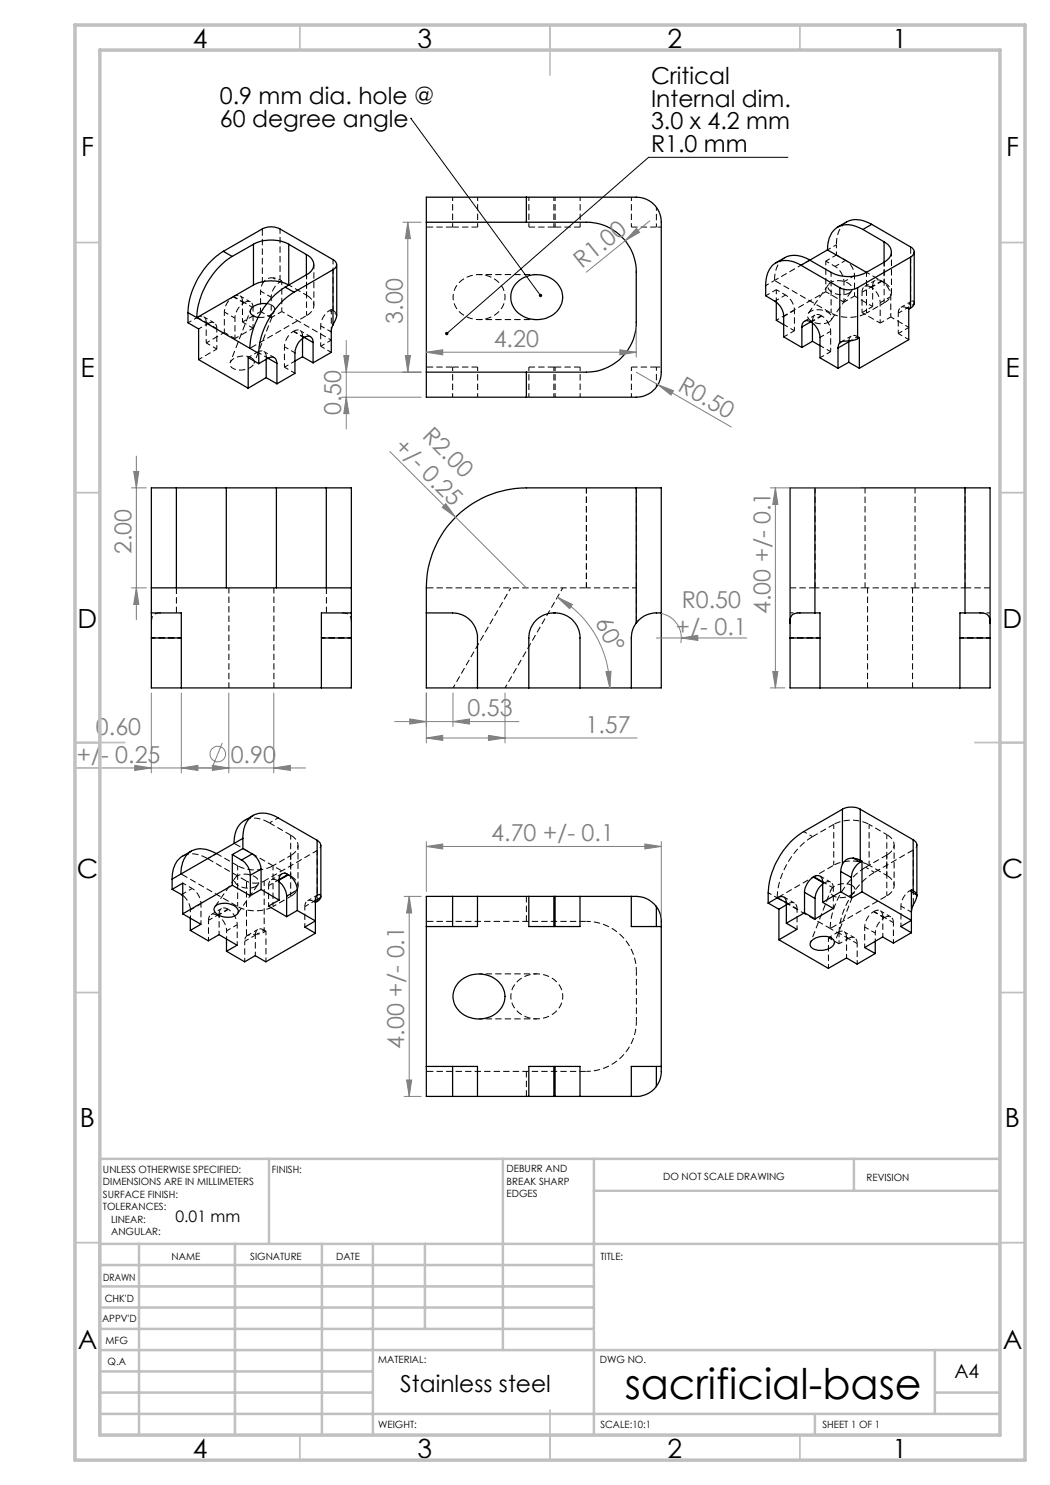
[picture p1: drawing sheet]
<svg xmlns="http://www.w3.org/2000/svg" width="210mm" height="297mm" viewBox="0 0 210 297" stroke-linecap="round" stroke-linejoin="round" font-family="sans-serif">
<!-- layer: Layer 1 -->
<g fill="none" stroke="#000" stroke-width=".2" stroke-dasharray="1.3 .6" stroke-dashoffset=".2" stroke-linecap="butt">
<path d="M169.9 58.6a3.4 3.4 0 0 1-4.2-.9 1.26 1.26 0 0 1 1.4-1.5 3 3 0 0 1 3.3 1.4 .98 .98 0 0 1-.5 1M50.3 71.5a1.07 1.07 0 0 1 .5 1.2 1.07 1.07 0 0 1-.8 .9 3.2 3.2 0 0 1-3.9-.4 1.45 1.45 0 0 1 1.3-1.8l1.4-.2 1.5 .3M165.8 64.4a3.4 3.4 0 0 1-4.2-.9 1.26 1.26 0 0 1 1.4-1.5 3 3 0 0 1 3.4 1.4 .98 .98 0 0 1-.6 1M117.3 97.6v20M163 97.6v20M183 97.6v20M45.8 117.6v20M117.3 117.6v-20M127.3 117.6v-20M173 117.6v-20M173.5 117.6v20M193 117.6v-20"/>
<path d="M54.8 137.6v-20M182.5 137.6v-20M51.2 177.3a1.07 1.07 0 0 0 .5-1.1 1.07 1.07 0 0 0-.8-.9 3.2 3.2 0 0 0-3.9 .4 1.45 1.45 0 0 0 1.3 1.7l1.4 .2 1.5-.3M63.4 170.1l-10.6 6.1M155.4 179.6l10.6 6.1M170.4 177.1a3.4 3.4 0 0 0-4.2 .9 1.26 1.26 0 0 0 1.4 1.5 3 3 0 0 0 3.4-1.5 .98 .98 0 0 0-.6-.9"/>
</g>
<g fill="none" stroke="#000" stroke-width=".2" stroke-dasharray="1.3 .6" stroke-dashoffset=".4" stroke-linecap="butt">
<path d="M46.7 59.3l2.1 1.2M52.1 58.2l2.1 1.2M56.4 56.2v6.1M61.3 55v8.1M153.1 59.2l2.2-1.3M154.9 56.1l7.1-4.1M155.3 57.9v2.5M157.1 59l-2.1 1.2M165.2 52.2v6.1M165.2 52.2l2.1-1.2M166.2 54.5v8.1M168.8 56.4l2.1-1.3"/>
<path d="M169.1 52.1l-2.1 1.2M170.9 59.2l3.6 2.1M170.9 59.2l-2.1 1.2M174.2 57.4l2.1-1.2M174.5 57.2l-2.1 1.2M175 56.1l-2.1 1.2M176.4 56.2l-2.1 1.3M176.8 52.4v8.2M178.3 58.5v-8.1M39.5 63.5l2.1 1.2M41.2 68.6l3.7-2.1M41.2 68.6l2.2 1.2"/>
<path d="M42.8 64.6l-2.1-1.2M43.4 69.8l-3.7 2.1M43.4 65.7l-2.2-1.2M44.9 62.4l2.1 1.2M47 67.7l-2.1-1.2M48.5 64.4l3.6-2.1M48.5 64.4l2.1 1.2M48.8 60.6l-2.2-1.3M50.1 60.4l-2.1-1.2M50.6 65.6l-3.6 2.1M50.6 61.5l-2.1-1.2M51.5 70.4l2.1 1.2"/>
<path d="M54.2 63.5l-2.1-1.2M54.9 71.5l-2.2-1.2M56.4 62.3l-2.2 1.2M56.9 69.3l2.1 1.3M56.9 73.4l2.1-1.2M58.7 66.2l2.2 1.3M59 74.7l-2.1-1.3M60.8 67.5l-2.1-1.2M62.1 67.3l-2.1-1.2M62.8 61.1v-8.2M64.1 65.2l2.2 1.2M64.1 69.2l2.2-1.2"/>
<path d="M66.3 70.5l-2.2-1.3M156.8 63.3l2.1-1.2M156.8 64.9l2.1 1.2M158.9 66.1l-2.1 1.3M162.2 64.4l2.1-1.3M163 63l-2.1 1.2M164 67.5l2.1-1.3M164 69.1l2.1 1.2M164.4 63.2l-2.2 1.2M166.1 70.3l-2.1 1.3M168.8 60.4l-3.6-2.1M170.3 67.2l-2.1 1.2"/>
<path d="M171.5 67.3a1.05 1.05 0 0 0-1.1-.1 1.05 1.05 0 0 0-.6 1M172.4 62.5l2.1-1.2M173.3 62.6v-8.1M176 64.6l-3.6-2.1M176 60.5l2.2-1.2M178.2 63.4l3.6 2.1M178.2 63.4l-2.2 1.2M179.7 66.7l2.1-1.2M181.8 67.9l-2.1-1.2M181.8 61.4l-2.1 1.2M182.3 60.3l-2.1 1.2M117.3 117.6h10"/>
<path d="M163 117.6h10M183 117.6h10M183 117.6h-10M127.3 124.6l.5-.6M53.7 177.1l2.1-1.2M54.6 173.2v8.1M56.4 174.8l-2.2 1.2M58.1 179.3v-8.2M58.1 167v8.2M59.6 177.2v-8.1M63.6 178.9l-2.1 1.3M164.5 176.4l2.2 1.2"/>
<path d="M166.1 176.4l-2.1-1.2M166.8 164.9v8.1M173.8 173v-8.1M177.4 179.2v-8.2M177.4 166.9v8.2M178.8 177.1v-8.1M40.2 180.8l-2.1 1.2M41.7 184.1l2.1-1.3M43.6 183.1l2.1-1.2M44.3 181.7l-2.1 1.2M45.6 181.8l-2.1 1.3M47.4 184.9l-2.1 1.3"/>
<path d="M47.5 181.3v-8.1M48.9 188.3l2.2-1.3M51.6 185.9l-2.1 1.2M53.2 186.2v6.1M61 181.3l2.1-1.2M117.3 184.3a10 10 0 0 1 10 10M157.3 180.5l2.1 1.3M158.9 180.6l-2.1-1.2M165.7 187.5v6.2M165.7 187.5l2.1 1.3M169.3 187.5l2.1 1.2M169.7 187.7l-2.2-1.2"/>
<path d="M170.9 187.6l-2.1-1.3M174.7 182.3l2.1 1.3M175.1 186.6l-2.2-1.2M176.6 183.3l2.1 1.2M176.9 183.5l-2.1-1.2M178.2 183.4l-2.2-1.2M182.3 182.4l-2.1-1.2M127.3 204.3a10 10 0 0 1-10 10M127.3 204.3v-10"/>
</g>
<g fill="none" stroke="#000" stroke-width=".2" stroke-dasharray="1.3 .6" stroke-dashoffset="-.1" stroke-linecap="butt">
<path d="M52.5 45.8v11M90.5 45.4h-5.2M154.9 56.1a5 5 0 0 1 2.1-4.6M165.7 56.9l-4 5.8M167.3 49a5 5 0 0 1 2.1-4.6M182.1 49.4v11M61.3 63.1a2.15 2.15 0 0 0 1.5-2 2.15 2.15 0 0 0-1.5-2.1M85.3 73.4h5.2M166.2 64l4.1-5.8M176.8 60.6a2.15 2.15 0 0 0 1.5-2.1 2.15 2.15 0 0 0-1.5-2M117.3 117.6h-32M32.3 122.6a1.63 1.63 0 0 0-2 2"/>
<path d="M70.3 124.6a1.63 1.63 0 0 0-2-2M36.5 171.2a5 5 0 0 1 5 .5M47.1 175.6l-4.1 5.8M48.9 164.1a5 5 0 0 1 5 .5M49.3 176.2v11M58.1 171.1a2.15 2.15 0 0 0 1.5-2 2.15 2.15 0 0 0-1.5-2.1M58.1 175.2a2.15 2.15 0 0 1 1.5 2 2.15 2.15 0 0 1-1.5 2.1M177.4 171a2.15 2.15 0 0 0 1.4-2 2.15 2.15 0 0 0-1.4-2.1M177.4 175.1a2.15 2.15 0 0 1 1.4 2 2.15 2.15 0 0 1-1.4 2.1M182.7 170v11M38.1 182l-.5-1.6-1-1.3M47.5 182.7l4.1-5.8"/>
<path d="M117.3 184.3h-32M85.3 214.3h32"/>
</g>
<g fill="none" stroke="#000" stroke-width=".2" stroke-dasharray="1.3 .6" stroke-dashoffset=".5" stroke-linecap="butt">
<path d="M90.5 39.4v6M105.8 39.4v6M111 39.4v6M126.3 39.4v6M52.1 58.2v4.1M54.2 59.4v4.1M57.8 57l3.5 2M61.3 59v-4M95.5 45.4v-6M110.8 45.4v-6M116 45.4v-6M131.3 45.4v-4"/>
<path d="M132.3 45.4h-1M155.3 57.9l1.8 1.1M167 53.3l-1.8-1.1M167.3 51l1.8 1.1M168.8 56.4v4M170.9 55.1v4.1M172.4 58.4v4.1M173.3 54.5l3.5 2M174.5 57.2v4.1M176.8 56.5v-4.1M178.2 59.3v4.1M37.6 64.6l1.9-1.1"/>
<path d="M41.2 64.5v4.1M41.6 64.7l-1.9 1.1M43.4 65.7v4.1M44.9 62.4v4.1M47 63.6v4.1M48.5 60.3v4.1M49.6 71.5l1.9-1.1M50.6 61.5v4.1M53.4 60.7l.9 .3M56.9 69.3v4.1M64.1 65.2v4M90.5 73.4v6"/>
<path d="M95.5 79.4v-6M105.8 73.4v6M110.8 79.4v-6M111 73.4v6M116 79.4v-6M126.3 73.4v6M131.3 73.4h1M131.3 77.4v-4M158.9 62.1v4M166.1 66.2v4.1M176 60.5v4.1M176.8 60.6l-3.5 2"/>
<path d="M179.7 62.6v4.1M182.9 60.6l-.2-.4-.6 .2M102.2 117.6l-11.6 20M30.3 127.6h6M36.3 127.6h-6M64.3 127.6h6M70.3 127.6h-6M101 137.6l11.6-20M158 127.6h6M164 127.6h-6M192 127.6h6M198 127.6h-6"/>
<path d="M36.6 178.8l1.8-1.1M38.4 177.7l-1.8-1.1M53.7 177.1v4.1M54.6 173.2l3.5-2.1M166.7 177.6v4.1M177.4 166.9l-3.6-2M177.4 175.1l-3.6-2.1M40.2 180.8v4M41.7 184.1v4.1M43.8 182.8v4.1M47.4 184.9v4.1M48.9 188.3v4"/>
<path d="M51.1 187v4.1M51.4 186.8a3.5 3.5 0 0 0-2.1 .4M54.6 181.3l3.5-2M61 181.3v4.1M159.4 181.8v4.1M167.5 186.5l-1.8 1M167.8 188.8l1.9-1.1M169.3 187.5v4.1M171.4 188.7v4.1M172.9 185.4v4.1M176.6 183.3v4.1M178.7 184.5v4.1"/>
<path d="M180.2 181.2v4.1"/>
</g>
<g fill="none" stroke="#000" stroke-width=".2" stroke-dasharray="1.3 .6" stroke-linecap="butt">
<path d="M46.6 59.3h.1M56 56l.4 .2M56.4 56.2l-.4 .2M90.5 45.4h5M105.8 45.4h5M111 45.4h5M111 45.4h-.2M126.3 45.4h5M174.3 57.5l-.1-.1M176.3 56.2h.1M48.8 60.5v.1M53.3 71.4v.4"/>
<path d="M53.6 71.6l-.3-.2M54.3 61a1.07 1.07 0 0 1 .6 1.1 1.07 1.07 0 0 1-.9 .9l-1 .4-1.4 .1M58.7 66.3v-.1M60.5 67.3v.4M60.9 67.5l-.4-.2M65.9 62.1l.4-.2M66.6 62.1l-.3-.2M67.3 63.1v-.2M95.5 73.4h-5M110.8 73.4h-5M110.8 73.4h.2M116 73.4h-5"/>
<path d="M131.3 73.4h-5M162.5 64.2v.4M162.5 64.2l-.3 .2M164.3 63.1l.1 .1M171.5 67.3l.4 .2M181.8 61.8l-.4-.2M181.8 61.4v.4M65.3 117.6v5M127.3 117.6v7M158 117.6h5M193 117.6h5M35.3 122.6v-5"/>
<path d="M49.3 176.2l-7.8-4.5M55.5 176.1l.1 .1M55.6 176.2l.2-.2M55.8 176.3l-.2-.1M55.8 175.9l-.3 .2M155.4 179.6a15.6 15.6 0 0 1 7.1-12.3M164.5 176.5l.3 .1M164.8 176.6l-.3 .2M164.8 176.6h.1M164.9 176.6l-.4-.2M173.1 173.5a15.6 15.6 0 0 0-7.1 12.2M182 178.1l.3 .3"/>
<path d="M182.3 177.9l-.3 .2M182.7 170l-7.8 4.5M43.5 183.1h.1M45.7 181.9l-.1-.1M52.8 186.4l.4-.2M53.2 186.2l-.4-.2M62.7 180.3l.4 .2M63.1 180.1l-.4 .2M105.3 184.3v-5M157.3 181l.3-.2M157.6 180.8l-.3-.3M167.8 186.7a15.6 15.6 0 0 1 7.1-12.2"/>
<path d="M174.8 182.3h-.1M176.8 183.6l.1-.1M105.3 219.3v-5"/>
</g>
<g fill="none" stroke="#000" stroke-width=".25">
<path d="M105.3 39.4h21.9a5 5 0 0 1 5.1 5v30a5 5 0 0 1-5.1 5h-21.9M105.3 39.4h-20v40h20M105.3 39.4v5M44.7 50.3l7.9-4.6 1-.3h1.3l.9 .3 10.8 6.2a1.07 1.07 0 0 1 .7 1 1.07 1.07 0 0 1-.7 1M44.7 50.3a15.7 15.7 0 0 0-7.1 12.2M44.7 50.3l1.7 1M46.4 51.3a15.7 15.7 0 0 0-7 12.2M50.7 48.9a7.8 7.8 0 0 1 7 0M50.7 48.9l-4.3 2.4M50.7 57l-11.3 6.5M50.7 48.9v8.1M57 57.4a15.5 15.5 0 0 0-7 12.3"/>
<path d="M57 57.4l1.8 1.1M57.7 48.9v8.1a7.8 7.8 0 0 0-7 0M57.7 48.9l3.6 2M58.8 58.5a15.5 15.5 0 0 0-7 12.2M61.3 50.9a2.13 2.13 0 0 1 1.5 2 2.13 2.13 0 0 1-1.5 2.1M61.3 55l-4.3 2.4M61.3 50.9v4.1M66.6 53.9l-7.8 4.6M66.6 53.9v11.1M67.3 52.9v10.2M85.3 44.4h20M103.2 56.7a5.6 5.6 0 0 1 9.1 1.4 4.6 4.6 0 0 1-4.6 5.8 4.8 4.8 0 0 1-5.5-5.1l.2-.9z"/>
<path d="M105.3 44.4h12a10 10 0 0 1 9.9 10v10a10 10 0 0 1-9.9 10h-12M155.2 52.6l1.8-1.1a5 5 0 0 1 5 .5l4.2 2.5a7.8 7.8 0 0 0 7.1 0M160.2 53.1a4.6 4.6 0 0 0-5.8 .1 5.9 5.9 0 0 0-1.3 3.9v2.1l2.3 1.3 .6 .7 .5 1 .2 .9v4.3l3.7 2.1M160.2 53.1l7.8 4.4M165.5 50l-5.3 3.1M165.5 50l7.8 4.5M168 57.5l1.3 .5 1.1-.1 1.1-.4M168 57.5v11.1M171.5 57.5v10.2M172.6 45.9l-.4-.2a4.5 4.5 0 0 0-5.2 .2 5.5 5.5 0 0 0-1.5 4.1M172.6 45.9l4.2 2.5M174.3 44.9l7.8 4.5a1.08 1.08 0 0 1 .7 1 1.08 1.08 0 0 1-.7 1"/>
<path d="M174.3 44.9a5.2 5.2 0 0 0-5-.5l-1.7 1M174.3 44.9l-1.7 1M176.8 48.4a2.17 2.17 0 0 1 1.5 2 2.17 2.17 0 0 1-1.5 2.1M176.8 52.5l-3.5 2M176.8 48.4v4.1M182.1 51.4l-10.6 6.1M182.1 51.4v10.2M182.8 50.4v10.2l-.2 .6-.5 .4M37.6 62.5v2.1l2.1 1.2v6.1l9.9 5.7M37.6 62.5l1.8 1M39.4 63.5l12.4 7.2M51.8 70.7v2"/>
<path d="M51.8 72.7l-2.2-1.2v6.1M53.2 75.5l-3.6 2.1M53.2 71.9v3.6M53.2 75.5l2.2 1.3M53.4 60.7a3.1 3.1 0 0 0-3.3 1.4 1.4 1.4 0 0 0 1.5 1.4M53.6 71.6a1.11 1.11 0 0 1 1.2-.1 1.11 1.11 0 0 1 .6 1.2M53.6 71.6l-1.8 1.1M53.6 71.6l1.8 1.1M55.4 72.7v4.1M60.5 67.7v3.7M60.5 71.4l-1.5 .8M60.5 71.4l2.1 1.2"/>
<path d="M60.9 67.5a1.07 1.07 0 0 1 1.2-.1 1.07 1.07 0 0 1 .5 1.1M60.9 67.5a3.9 3.9 0 0 0-1.9 3.1v4.1l-3.6 2.1M60.9 67.5l1.7 1M62.6 68.5v4.1M66.6 65l-.3 1.1v4.4l-3.7 2.1M67.3 63.1v.4l-.7 1.5M85.3 74.4h20M105.3 74.4v5M155.3 60.4v3.7l1.4 .8M160.4 65.4v4.1M162.1 64.4a4 4 0 0 1 1.9 3.1v4.1l3.6 2.1M162.1 64.4a1.09 1.09 0 0 0-1.2-.1 1.09 1.09 0 0 0-.5 1.1"/>
<path d="M162.1 64.4l-1.7 1M162.5 64.6v3.7M162.5 68.3l1.5 .8M162.5 68.3l-2.1 1.2M167.6 69.6v4.1M168 68.6l-.3 .3-.1 .7M169.8 68.2v4.3M169.8 68.4l-2.2 1.2M169.8 72.5l2.1 1.2M169.8 72.5l-2.2 1.2M171.5 67.7l-1.4 .5a3.8 3.8 0 0 0-2.1 .4M171.5 67.7l.4-.1v6.1"/>
<path d="M182.1 61.6l-.3 .2v6.1l-9.9 5.8M35.3 97.6v20M35.3 97.6h-5v20M35.3 97.6h10M45.3 97.6h10M45.3 97.6v20M55.3 97.6h10M55.3 97.6v20M65.3 97.6h5v20M65.3 97.6v20M127.2 97.6v27M163 97.6h-5v27"/>
<path d="M163 97.6h30M163 97.6v25M193 97.6h5v27M193 97.6v25M30.3 117.6h40M30.3 117.6v5M70.3 117.6v5M91.5 103.1a20 20 0 0 1 13.8-5.5h27v40h-47v-20a20.2 20.2 0 0 1 6.2-14.5zM30.3 122.6v5M30.3 127.6v10h40v-10M30.3 122.6h6v15M30.3 127.6h6"/>
<path d="M64.3 127.6h6M70.3 122.6v5M70.3 122.6h-6v15M85.3 122.6h5.2a5 5 0 0 1 5 5v10M105.8 137.6v-10a5.1 5.1 0 0 1 5.1-5 5.1 5.1 0 0 1 5.1 5v10M127.2 124.6a4.9 4.9 0 0 0-.9 3v10M132.3 122.6h-.4a5.3 5.3 0 0 0-4.7 2M158 124.6v3M158 127.6v10h40v-10M158 127.6h6M163 122.6h-1.6a6.6 6.6 0 0 0-2.9 .3 1.96 1.96 0 0 0-.5 1.7M163 122.6h1v15"/>
<path d="M192 127.6h6M193 122.6h3a1.66 1.66 0 0 1 2 2M193 122.6h-1v15M198 124.6v3M34.4 177.9l2.1-1.3v6.2M34.4 175.8v2.1M34.4 177.9l1.9 1M36.2 174.8l-1.8 1M36.3 178.9l.2 .2M36.5 178.8l-.2 .1M38.3 170.2l-1.8 1a4.9 4.9 0 0 0-2.1 4.6M43.3 170.7a5 5 0 0 0-5.4-.2 5.5 5.5 0 0 0-1.7 4.3"/>
<path d="M43.3 170.7h.1M46.5 177.1l-10 5.7M46.5 177.1l3.6 2M46.5 170.9v6.2M46.5 170.9l1.8 1.1M46.8 168.7l-10.6 6.1M48.3 172l.7 .6 .6 .8 .4 1 .1 .6M48.6 167.7a4.6 4.6 0 0 1 3-5 5.8 5.8 0 0 1 4 .9l7.8 4.5M48.6 169.7l1.8 1.1M48.6 167.7v2M48.6 169.7l-2.1 1.2M48.6 167.7l-1.8 1"/>
<path d="M50.1 175v4.1M50.4 170.8l1.2 1.2 .4 .7 .2 1.1M50.4 170.8l-2.1 1.2M50.7 163.1l-1.8 1a4.9 4.9 0 0 0-2.1 4.6M52.2 177.9l3.6 2.1M52.2 173.8v4.1M52.2 177.9l-2.1 1.2M52.2 173.8l-2.1 1.2M55.8 176.4l.6 .5 .5 .7 .3 .7 .1 .9M55.8 175.9v4.1M57.3 179.2v4.1M57.6 174.9a1.09 1.09 0 0 0-1.3-.1 1.09 1.09 0 0 0-.5 1.1"/>
<path d="M57.6 174.9l.1 .1M57.6 174.9l-1.8 1M57.7 175l1.2 1.2 .4 .9 .1 .9M57.7 175l-1.9 1M59.4 178v4.1M59.4 178l-2.1 1.2M63.4 179.1l-.3 .4v.6M63.4 179.1a.4 .4 0 0 1 .6-.2 .4 .4 0 0 1 .1 .6M63.4 168.1a1.25 1.25 0 0 1 .8 1v10.2M63.4 168.1v11M64.1 179.5l-.3 .6-.7 .4M64.1 179.5l-1 .6"/>
<path d="M90.5 179.3h5M90.5 179.3h-5.2v40h5.2M90.5 179.3v6M95.5 179.3v6h-10.2M95.5 179.3h10.3M105.8 179.3h5M105.8 179.3v6h10.2v-6M110.8 179.3h.2M110.8 179.3v6M111 179.3h5M111 179.3v6M116 179.3h10.3"/>
<path d="M126.3 179.3a6 6 0 0 1 5 2M126.3 179.3v6h6M155.5 179.6a1.06 1.06 0 0 1 1.2-.2 1.06 1.06 0 0 1 .6 1.1M155.5 179.6l-1.9 1M155.5 179.6l1.8 .9M160.9 178.5v4.1M160.9 178.5l2.1 1.2M162.7 175.4l-.7 .6-.5 .6a3.2 3.2 0 0 0-.6 1.9M162.7 175.4l1.8 1.1M162.8 175.4a1.07 1.07 0 0 1 1.2-.2 1.07 1.07 0 0 1 .5 1.2M162.8 175.4h-.1M162.8 175.4l1.7 1"/>
<path d="M163 179.7v4.1M164.5 176.8l-.6 .6-.4 .7-.3 .7-.2 .9M164.5 176.4v4.1M168.1 178.4l-3.6 2.1M168.1 178.4l2.2 1.2M168.1 174.3v4.1M168.1 174.3l2.2 1.2M168.5 161.9l-7.8 4.4a15.7 15.7 0 0 0-7.1 12.3v2M168.5 172.9l-.4 1.4M168.5 161.9a3.9 3.9 0 0 1 3.5 0M168.5 161.9v11M170.3 175.5v4.1"/>
<path d="M170.6 171.6a2.06 2.06 0 0 0-2.1 1.3M170.6 171.6l1.4 .4M170.6 171.6l1.4 .8M172 172.4l-.7 .6-.6 .9-.3 .9-.1 .7M172 172l.4 .3M172 161.9v10.1M172 161.9l10.6 6.1M172.4 178.4l-2.1 1.2M172.4 178.4l9.9 5.7-2.1 1.2 2.1 1.2M172.4 172.3v6.1M172.4 172.3l-.4 .1M182.3 178.4l1 .6"/>
<path d="M182.6 178.1l.5 .4 .2 .5M182.6 168a1.25 1.25 0 0 1 .8 1v10.2M182.6 168v10.1M182.6 178.1l-.3-.1v8.5M183.3 179a4.6 4.6 0 0 1-.7 2.2l-.3 1.3M36.5 182.8l3.7 2.1-2.1 1.2M38.1 186.1l3.6 2.1 2.1-1.3 3.6 2.2-2.1 1.1M38.1 183.6v2.5M43 181.3a3.3 3.3 0 0 1 4.6 .7 1.26 1.26 0 0 1-1.3 1.4 2.95 2.95 0 0 1-3.5-1.5zM45.3 187.8v2.4M55.8 180l-2.1 1.2 3.6 2.1M59.4 182.1l3.7 2.1-2.1 1.2 2.1 1.3"/>
<path d="M59.4 182.1l-2.1 1.2M63.1 180.1v6.6M63.1 186.7l-9.9 5.7-2.2-1.3-2.1 1.3-3.6-2.2M91.7 196.6a5.6 5.6 0 0 1 9.1 1.4 4.5 4.5 0 0 1-4.1 5.7 5 5 0 0 1-6.1-4.6l.3-1.3zM131.3 181.3a4.9 4.9 0 0 1 1 3v30a5.1 5.1 0 0 1-1 3M131.3 181.3v4M153.6 180.6l2.2 1.3M155.8 188l9.9 5.7 3.6-2.1 2.1 1.2 3.6-2.1M155.8 181.9v6.1M157.3 184.6l2.1 1.3-3.6 2.1M157.3 180.5v4.1M157.3 181l-1.5 .9"/>
<path d="M160.9 182.6l-3.6 2M160.9 182.6l2.1 1.2M162.3 188.1a3.6 3.6 0 0 1 4.4-.2 1.21 1.21 0 0 1-.9 1.8 3.1 3.1 0 0 1-3.7-.5 .93 .93 0 0 1 .2-1.1zM164.5 180.5l2.2 1.2-3.7 2.1M175 188.3v2.4M182.3 186.5l-3.6 2.1-2.2-1.2-3.6 2.1 2.1 1.2M85.3 213.3h10.2v6M90.5 219.3h5M90.5 213.3v6M95.5 219.3h10.3M105.8 219.3h5M105.8 219.3v-6h10.2v6"/>
<path d="M110.8 219.3h.2M110.8 213.3v6M111 219.3h5M111 213.3v6M116 219.3h10.3M131.3 217.3a6.1 6.1 0 0 1-5 2M131.3 213.3v4M132.3 213.3h-6v6"/>
</g>
<g fill="none" stroke="#000" stroke-width=".2" stroke-dasharray="1.3 .6" stroke-dashoffset=".6" stroke-linecap="butt">
<path d="M101 59.4a5.1 5.1 0 0 1-6.8 4.3 4.3 4.3 0 0 1-3.6-4.3 4.3 4.3 0 0 1 3.6-4.3 5.2 5.2 0 0 1 6.8 3.9v.4M107.4 54.9h-11.6M153.1 57.1l1.8-1M165.5 50l1.8-1M167.3 49v2M56.4 62.3l9.9 5.7M66.6 62.1l.5 .4 .2 .4M95.8 63.9h11.6M155.3 64.1l9.9-5.8M182.1 60.4l-.2 .4-.1 .6M160 122.6h-2M198 122.6h-2"/>
<path d="M41.5 171.7l1.8-1M53.9 164.6l1.8-1M153.7 178.6l1.7 1M162.5 167.3l-1.8-1M174.9 174.5l-1.8-1M49.3 187.2l-.3 .5-.1 .6M107.4 194.8h-11.6M112.6 199.3a5.1 5.1 0 0 0-6.9-4.3 4.3 4.3 0 0 0-3.5 4.3 4.3 4.3 0 0 0 3.5 4.2 5.2 5.2 0 0 0 6.8-3.8l.1-.4M166 185.7l1.8 1M167.8 186.7v2.1M95.8 203.8h11.6"/>
</g>
<path d="M56 56.4l-1.4-.8M67.3 62.9l-1.4-.8M170.1 68.1l1.4-.8M181.4 61.6l1.4-.8M38.1 182v1.6M45.3 186.2v1.6M52.8 186l-1.4 .8M175.1 186.6v1.7" fill="none" stroke="#000" stroke-width=".2" stroke-dasharray="1.3 .6" stroke-dashoffset=".8" stroke-linecap="butt"/>
<path d="M61.3 63.1l-11.3 6.6M166.2 62.6l-11.3-6.5M166.2 62.6a7.8 7.8 0 0 0 7.1 0M36.2 174.8l11.3 6.5M47.5 173.2a7.8 7.8 0 0 0 7.1 0M58.1 175.2l-11.3-6.5M166.8 173a7.8 7.8 0 0 1 7 0M166.8 173l-11.4 6.6M173.8 164.9a7.8 7.8 0 0 0-7 0M54.6 181.3a7.8 7.8 0 0 1-7.1 0M166 185.7l11.4-6.5" fill="none" stroke="#000" stroke-width=".2" stroke-dasharray="1.3 .6" stroke-dashoffset="-.2" stroke-linecap="butt"/>
<g fill="none" stroke="#000" stroke-width=".2" stroke-dasharray="1.3 .6" stroke-dashoffset=".3" stroke-linecap="butt">
<path d="M54.6 55.6a2.03 2.03 0 0 0-2.1 1.2M56 56v-10.2M66.6 51.9v10.2M172.4 58.4a1.08 1.08 0 0 1 .5-1.1 1.08 1.08 0 0 1 1.3 .1M176.3 56.2a1.08 1.08 0 0 0-1.3-.1 1.08 1.08 0 0 0-.5 1.1M41.2 64.5a1.08 1.08 0 0 0-.5-1.1 1.08 1.08 0 0 0-1.2 .1M41.6 64.7a1.08 1.08 0 0 1 1.2-.1 1.08 1.08 0 0 1 .6 1.1M48.5 60.3a1.08 1.08 0 0 0-.5-1.1 1.08 1.08 0 0 0-1.3 .1M48.8 60.5a1.08 1.08 0 0 1 1.3-.1 1.08 1.08 0 0 1 .5 1.1M53.3 71.4a1.08 1.08 0 0 0-.6-1.1 1.08 1.08 0 0 0-1.2 .1M60.5 67.3a1.08 1.08 0 0 0-.5-1.2 1.08 1.08 0 0 0-1.3 .1M66.3 61.9v4.5"/>
<path d="M164.3 63.1a1.08 1.08 0 0 0-1.3-.1 1.08 1.08 0 0 0-.5 1.2M179.7 62.6a1.08 1.08 0 0 1 .5-1.1 1.08 1.08 0 0 1 1.2 .1M55.5 176.1a1.08 1.08 0 0 0-1.3-.1 1.08 1.08 0 0 0-.5 1.1M63.4 170.1v10.2M166.7 177.6a1.08 1.08 0 0 0-.6-1.2 1.08 1.08 0 0 0-1.2 .2M43.5 183.1a1.08 1.08 0 0 0-1.3-.2 1.08 1.08 0 0 0-.5 1.2M43.8 182.8a1.08 1.08 0 0 1 .5-1.1 1.08 1.08 0 0 1 1.3 .1M51.1 187a1.08 1.08 0 0 1 .5-1.1 1.08 1.08 0 0 1 1.2 .1M52.8 186.4v-10.2M62.7 180.3a1.08 1.08 0 0 0-1.2-.1 1.08 1.08 0 0 0-.5 1.1M159.4 181.8a1.08 1.08 0 0 0-.5-1.2 1.08 1.08 0 0 0-1.3 .2M167.5 186.5a1.08 1.08 0 0 1 1.3-.2 1.08 1.08 0 0 1 .5 1.2"/>
<path d="M171.4 188.7a1.08 1.08 0 0 0-.5-1.1 1.08 1.08 0 0 0-1.2 .1M174.8 182.3a1.08 1.08 0 0 1 1.2-.1 1.08 1.08 0 0 1 .6 1.1M178.7 184.5a1.08 1.08 0 0 0-.5-1.1 1.08 1.08 0 0 0-1.3 .1"/>
</g>
<g fill="none" stroke="#000" stroke-width=".2" stroke-dasharray="1.3 .6" stroke-dashoffset=".7" stroke-linecap="butt">
<path d="M46.6 59.3l-.7 .6-.6 .9-.4 1.6M52.5 56.8l-.4 1.4M54.2 59.4l.5-1.6 .6-.8 .7-.6M54.6 55.6l1.4 .4M167 53.3l.7 .6 .6 .8 .5 1.7M170.9 55.1l-.4-1.6-.6-.8-.8-.6M174.3 57.5l.7 .6 .6 .8 .4 1.6M178.2 59.3l-.5-1.6-.6-.9-.7-.6M47 63.6l.4-1.6 .6-.8 .8-.6M50.1 62l-4.1 10.5M50.8 72.7l4.1-10.5M58.7 66.3l-.8 .6-.6 .8-.4 1.6"/>
<path d="M65.9 62.1l-.7 .6-.6 .8-.5 1.7M158.9 62.1l-.5-1.7-.6-.8-.7-.6M166.1 66.2l-.4-1.6-.6-.8-.7-.6M38.4 177.7l.7 .6 .6 .8 .5 1.7M52.8 176.2l-1.6 .4-1-.1-.9-.3M64.2 169.1a1.24 1.24 0 0 1-.8 1M166.2 178l-4.1 10.5M183.4 169a1.24 1.24 0 0 1-.7 1M45.3 186.2l-.4-1.7-.6-.8-.7-.6M45.7 181.9l.7 .6 .6 .8 .4 1.6M51.4 186.8l1.4-.4M166.8 188.8l4.1-10.6"/>
<path d="M172.9 185.4l.5-1.6 .6-.9 .7-.6M176.8 183.6l-.7 .5-.6 .9-.4 1.6M180.2 181.2l.4-1.6 .6-.9 .8-.6"/>
</g>
<path d="M43.3 170.7l4.2 2.5M58.1 167l-4.2-2.4M166.8 164.9l-4.3 2.4M173.1 173.5l4.3-2.5" fill="none" stroke="#000" stroke-width=".2" stroke-dasharray="1.3 .6" stroke-dashoffset=".1" stroke-linecap="butt"/>
<g fill="none" stroke="#808080" stroke-width=".2">
<path d="M80.6 44.4h3.6M81.6 44.4v30M81.6 44.4l.5 3.3h-1zM125 48.2l-7.7 6.2M127.3 45.7l.6 .8-2.9 1.7zM130 44.2l-5 4M68.3 74.4h15.9M68.3 79.4h15.9M68.8 71.1h1l-.5 3.3zM69.3 79.4l.5 3.3h-1zM69.3 68.1v17.7M81.1 71.1h1l-.5 3.3z"/>
<path d="M85.3 70.4l3.2-.4v1zM85.3 70.4h41.9M124 70l3.2 .4-3.2 .6zM127.2 65.4v6M127.2 74.4l4.4 2.5M131.6 76.9l3.1 1.2-.5 .9zM131.6 76.9l14.7 8.5M26.3 97.6h3M26.7 94.3h1.1l-.5 3.3zM27.3 91.2v32.7M78 90.3l27.3 27.3M154.1 97.6h17.9"/>
<path d="M155.1 97.6l.5 3.3h-1zM155.1 97.6v40M26.3 117.6h3M27.3 117.6l.5 3.3h-1.1zM88.4 101.5l.7-.8 2 2.7zM111.5 119.4l3 1.5-.6 .8zM111.5 119.4a20.9 20.9 0 0 1 10.5 18.2M30.3 138.6v16M36.3 138.6v16M45.8 138.6v16M54.8 138.6v16M85.3 138.6v10"/>
<path d="M90.6 138.6v6.7M101 138.6v10M121.2 134.3h1l-.2 3.3zM131.3 127.6h18.1M132.3 122.7a5 5 0 0 1 3.9 5.9M136.3 127.6l3.3-.5v1zM154.1 137.6h2.9M154.6 134.3h1l-.5 3.3zM15.3 153.6h45.8M27 153.1l3.3 .5-3.3 .5zM36.3 153.6l3.3-.5v1zM42.5 153.1l3.3 .5-3.3 .5z"/>
<path d="M44.5 148.6l-1.8 4.4M54.8 153.6l3.3-.5v1zM78.9 144.3h24.9M82 143.8l3.3 .5-3.3 .5zM85.3 147.6l3.2-.5v1zM85.3 147.6h42.1M90.6 144.3l3.3-.5v1zM97.7 147.1l3.3 .5-3.3 .5zM80.8 179.3h3.4M81.8 179.3l.5 3.3h-1zM81.8 179.3v40M85.3 169.3l3.2-.5v1z"/>
<path d="M85.3 168.3v10M85.3 169.3h47M129 168.8l3.3 .5-3.3 .5zM132.3 168.3v15M80.8 219.3h3.4M81.3 216h1l-.5 3.3z"/>
<circle cx="43.6" cy="150.8" r="1.55"/>
</g>
<path d="M82.2 23.7h.1M82.2 23.7l25.9 35.4M157.6 31.5h-27.9l-40.3 35.2" fill="none" stroke="#000" stroke-width=".2"/>
<g fill="none" stroke="#c0c0c0" stroke-width=".35">
<path d="M60 5v5M110 5v10M160 5v5M15 48.5h5M200 48.5h5M15 98.5h5M200 98.5h5M15 148.5h10M195 148.5h10M15 198.5h5M200 198.5h5M15 248.5h5"/>
<path d="M200 248.5h5M60 287v5M110 282v10M160 287v5"/>
</g>
<g fill="none" stroke="#c0c0c0" stroke-width=".5">
<path d="M53.8 231.8v17M100.6 231.8v38.2M118.8 231.8v55.2M118.8 238.2h81.2M170.8 231.8v6.4M200 231.8h-180v55.2M20 248.8h180M20 257.3h98.8M20 253h98.8M27.8 248.8v38.2M47 248.8v38.2M64.4 248.8v38.2"/>
<path d="M74.6 248.8v38.2M85 248.8v17M20 265.8h98.8M20 261.5h98.8M20 278.5h54.6M20 274.3h54.6M20 270h180M187 278.5h13M187 270v12.8M20 282.8h180M163 282.8v4.2"/>
</g>
<path d="M15 5h190v287h-190zM20 10h180v277h-180z" fill="none" stroke="#c0c0c0" stroke-width=".7"/>
<path d="M107.9 58.8a.34 .34 0 0 0-.1 .5 .34 .34 0 0 0 .5 .1l-.2-.3 .2 .3a.34 .34 0 0 0 .1-.5 .34 .34 0 0 0-.5-.1zM89.1 66.5l-.1 .2 .1 .2 .3-.2-.3 .2a.33 .33 0 0 0 .5 0 .33 .33 0 0 0 0-.4 .33 .33 0 0 0-.5 0z" fill="#000"/>
<g fill="#808080">
<path d="M88.4 101.5l.7-.8 2 2.7z"/>
<path d="M127.3 45.7l.6 .8-2.9 1.7z"/>
<path d="M131.6 76.9l3.1 1.2-.5 .9z"/>
<path d="M136.3 127.6l3.3-.5v1z"/>
<path d="M121.2 134.3h1l-.2 3.3zM111.5 119.4l3 1.5-.6 .8z"/>
<path d="M90.6 144.3l3.3-.5v1zM82 143.8l3.3 .5-3.3 .5zM97.7 147.1l3.3 .5-3.3 .5zM85.3 147.6l3.2-.5v1zM124 70l3.2 .4-3.2 .6zM85.3 70.4l3.2-.4v1z"/>
<path d="M27 153.1l3.3 .5-3.3 .5zM36.3 153.6l3.3-.5v1z"/>
<path d="M85.3 169.3l3.2-.5v1zM129 168.8l3.3 .5-3.3 .5z"/>
<path d="M42.5 153.1l3.3 .5-3.3 .5zM54.8 153.6l3.3-.5v1z"/>
<path d="M27.3 117.6l.5 3.3h-1.1zM26.7 94.3h1.1l-.5 3.3z"/>
<path d="M68.8 71.1h1l-.5 3.3zM69.3 79.4l.5 3.3h-1zM81.6 44.4l.5 3.3h-1zM81.1 71.1h1l-.5 3.3z"/>
<path d="M81.8 179.3l.5 3.3h-1zM81.3 216h1l-.5 3.3zM155.1 97.6l.5 3.3h-1zM154.6 134.3h1l-.5 3.3z"/>
</g>
<text font-size="8.5" x="124.9" y="279.7">sacrificial-base</text>
<g font-size="5.3">
<text x="38.5" y="9.5">4</text>
<text x="83.5" y="9.5">3</text>
<text x="133.5" y="9.5">2</text>
<text x="178.5" y="9.5">1</text>
<text x="16.2" y="31.2">F</text>
<text x="201.2" y="31.2">F</text>
<text x="16.1" y="75.5">E</text>
<text x="201.1" y="75.5">E</text>
<text x="15.5" y="125.5">D</text>
<text x="200.5" y="125.5">D</text>
<text x="15.4" y="175.5">C</text>
<text x="200.3" y="175.5">C</text>
<text x="16" y="225.5">B</text>
<text x="201" y="225.5">B</text>
<text x="15.5" y="269.7">A</text>
<text x="200.5" y="269.7">A</text>
<text x="38.5" y="291.5">4</text>
<text x="83.5" y="291.5">3</text>
<text x="133.5" y="291.5">2</text>
<text x="178.5" y="291.5">1</text>
</g>
<g font-size="4.7">
<text x="130.2" y="16.8">Critical</text>
<text x="44" y="20.9">0.9 mm dia. hole @</text>
<text x="130.2" y="21.4">Internal dim.</text>
<text x="44" y="25.4">60 degree angle</text>
<text x="130.2" y="25.9">3.0 x 4.2 mm</text>
<text x="130.2" y="30.4">R1.0 mm</text>
<text x="80" y="278.5">Stainless steel</text>
</g>
<g font-size="4.7" fill="#808080">
<text x="116.4" y="53.8" transform="rotate(-39 116.4 53.8)">R1.00</text>
<text x="80.6" y="64.7" transform="rotate(-90 80.6 64.7)">3.00</text>
<text x="98.7" y="69.4">4.20</text>
<text x="135.4" y="78" transform="rotate(30 135.4 78)">R0.50</text>
<text x="68.3" y="83" transform="rotate(-90 68.3 83)">0.50</text>
<text x="78.6" y="89.6" transform="rotate(45 78.6 89.6)">+/- 0.25</text>
<text x="84.3" y="87.4" transform="rotate(45 84.3 87.4)">R2.00</text>
<text x="26.3" y="110.9" transform="rotate(-90 26.3 110.9)">2.00</text>
<text x="118.9" y="124.4" transform="rotate(63 118.9 124.4)">60°</text>
<text x="136.3" y="121.5">R0.50</text>
<text x="154.1" y="122.8" transform="rotate(-90 154.1 122.8)">4.00 +/- 0.1</text>
<text x="135.2" y="127.1">+/- 0.1</text>
<text x="93.5" y="143.3">0.53</text>
<text x="19.2" y="147">0.60</text>
<text x="117.1" y="146.6">1.57</text>
<text x="15.3" y="152.6">+/- 0.25</text>
<text x="46.1" y="152.5">0.90</text>
<text x="98.3" y="168.3">4.70 +/- 0.1</text>
<text x="80.8" y="209.7" transform="rotate(-90 80.8 209.7)">4.00 +/- 0.1</text>
</g>
<text font-size="3.9" x="190.9" y="275.5">A4</text>
<text font-size="3.2" x="35.1" y="244.5">0.01 mm</text>
<g font-size="2">
<text x="20.6" y="234.6">UNLESS OTHERWISE SPECIFIED:</text>
<text x="20.6" y="237.1">DIMENSIONS ARE IN MILLIMETERS</text>
<text x="20.6" y="239.6">SURFACE FINISH:</text>
<text x="54.4" y="234.6">FINISH:</text>
<text x="101.3" y="234.5">DEBURR AND</text>
<text x="101.3" y="237">BREAK SHARP</text>
<text x="101.3" y="239.5">EDGES</text>
<text x="132.6" y="236">DO NOT SCALE DRAWING</text>
<text x="173.3" y="236.2">REVISION</text>
<text x="20.6" y="242.1">TOLERANCES:</text>
<text x="22.2" y="244.6">LINEAR:</text>
<text x="22.2" y="247.1">ANGULAR:</text>
<text x="34.3" y="252">NAME</text>
<text x="50" y="251.9">SIGNATURE</text>
<text x="67.2" y="251.9">DATE</text>
<text x="120.1" y="251.9">TITLE:</text>
<text x="20.6" y="256.1">DRAWN</text>
<text x="20.9" y="260.3">CHK'D</text>
<text x="20.4" y="264.4">APPV'D</text>
<text x="21.1" y="268.8">MFG</text>
<text x="21.5" y="273">Q.A</text>
<text x="75.6" y="272.5">MATERIAL:</text>
<text x="120" y="272.5">DWG NO.</text>
<text x="75.6" y="285.5">WEIGHT:</text>
<text x="120.1" y="285.6">SCALE:10:1</text>
<text x="164.5" y="285.6">SHEET 1 OF 1</text>
</g>
</svg>
